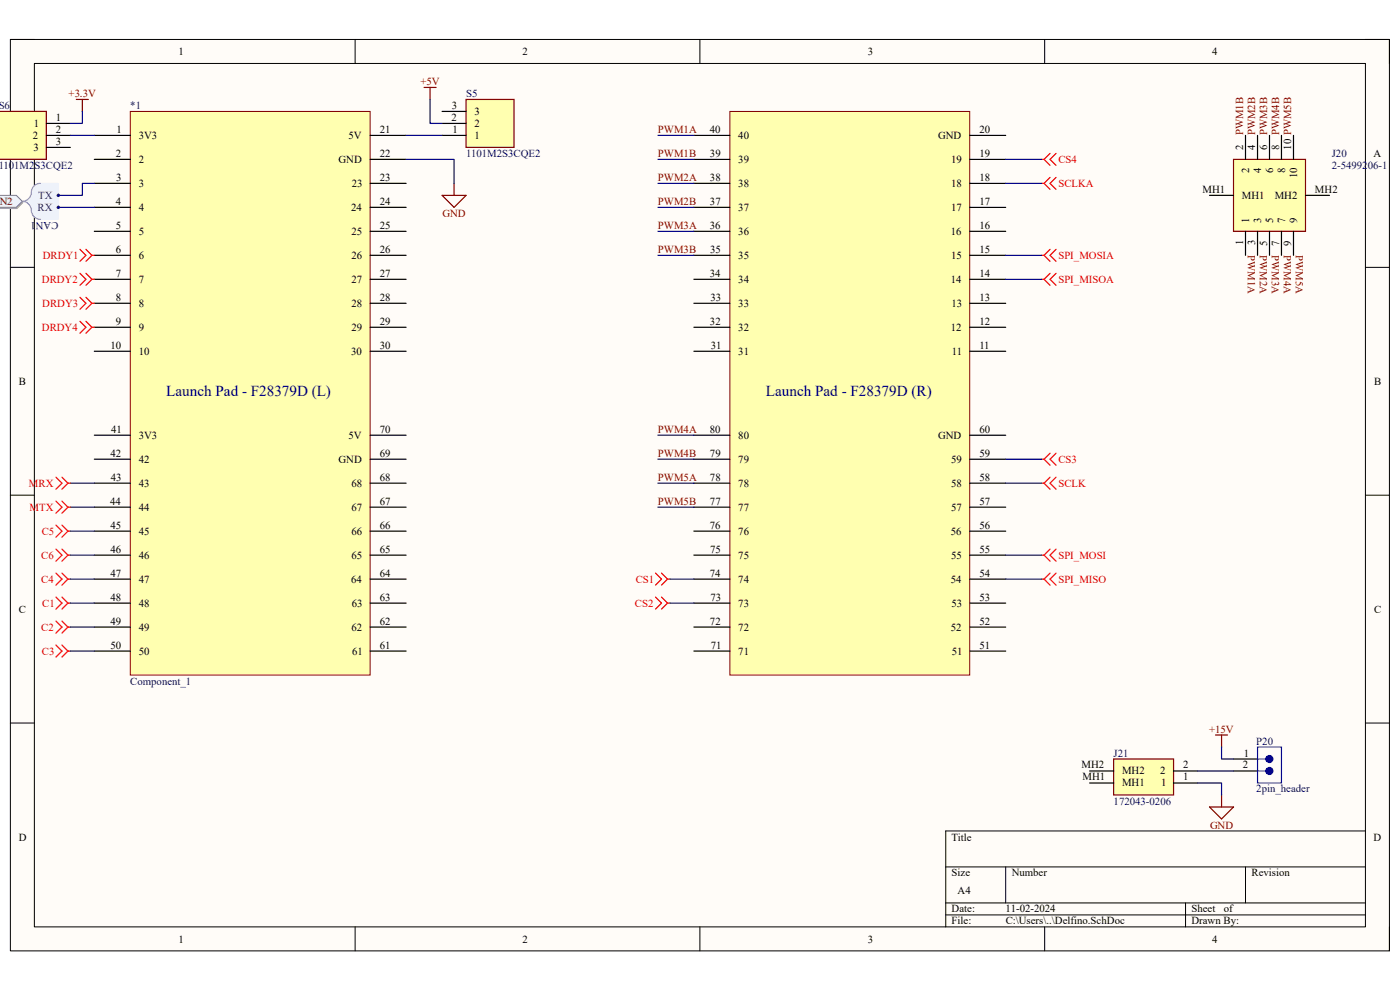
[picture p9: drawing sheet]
<svg xmlns="http://www.w3.org/2000/svg" width="297mm" height="210mm" viewBox="0 0 297 210" stroke-linecap="round" stroke-linejoin="round" font-family="sans-serif">
<path d="M2.2 8.4h292.6v193.3h-292.6z" fill-rule="evenodd" fill="#fffcf8"/>
<path d="M2.2 8.4h292.6v193.3h-292.6z" fill="none" stroke="#000" stroke-width=".21"/>
<path d="M7.3 13.5h282.4v183.1h-282.4z" fill-rule="evenodd" fill="#fffcf8"/>
<g fill="none" stroke="#000" stroke-width=".21">
<path d="M2.2 8.4h5.1M7.3 13.5h282.4v183.1h-282.4zM75.3 8.4v5.1M148.5 8.4v5.1M221.6 8.4v5.1M289.7 8.4h5.1v5.1M2.2 56.7h5.1M289.7 56.7h5.1M2.2 105h5.1M289.7 105.1h5.1M2.2 153.4h5.1M289.7 153.4h5.1"/>
<path d="M289.7 176.3h-89.1v20.3M75.3 196.6v5.1M148.5 196.6v5.1M200.6 183.9h89.1M200.6 191.5h89.1M200.6 194.1h89.1M213.4 183.9v7.6M221.6 196.6v5.1M251.5 191.5v5.1M264.2 183.9v7.6M294.8 196.6v5.1"/>
</g>
<path d="M27.6 23.6h50.9v119.6h-50.9z" fill-rule="evenodd" fill="#ffffb0"/>
<path d="M27.6 23.6h50.9v119.6h-50.9z" fill="none" stroke="#800000" stroke-width=".21"/>
<path d="M154.8 23.6h50.9v119.6h-50.9z" fill-rule="evenodd" fill="#ffffb0"/>
<path d="M154.8 23.6h50.9v119.6h-50.9z" fill="none" stroke="#800000" stroke-width=".21"/>
<g fill="none" stroke="#000" stroke-width=".25">
<path d="M20 28.7h7.6M20 33.8h7.6M20 38.9h7.6M78.5 28.7h7.7M78.5 33.8h7.7M78.5 38.9h7.7M147.2 28.7h7.6M147.2 38.9h7.6M147.2 33.8h7.6M205.7 28.7h7.7M205.7 38.9h7.7M205.7 33.8h7.7"/>
<path d="M20 44h7.6M20 49.1h7.6M20 54.2h7.6M20 59.3h7.6M78.5 44h7.7M78.5 49.1h7.7M78.5 54.2h7.7M78.5 59.3h7.7M147.2 44h7.6M147.2 49.1h7.6M147.2 54.2h7.6M147.2 59.3h7.6"/>
<path d="M205.7 49.1h7.7M205.7 54.2h7.7M205.7 59.3h7.7M205.7 44h7.7M20 64.3h7.6M20 69.4h7.6M20 74.5h7.6M78.5 64.3h7.7M78.5 69.4h7.7M78.5 74.5h7.7M147.2 64.3h7.6M147.2 69.4h7.6"/>
<path d="M147.2 74.5h7.6M205.7 64.3h7.7M205.7 69.4h7.7M205.7 74.5h7.7M20 92.3h7.6M20 97.4h7.6M78.5 92.3h7.7M78.5 97.4h7.7M147.2 92.3h7.6M147.2 97.4h7.6M205.7 92.3h7.7M205.7 97.4h7.7"/>
<path d="M20 102.5h7.6M20 107.6h7.6M20 112.7h7.6M20 117.8h7.6M78.5 102.5h7.7M78.5 107.6h7.7M78.5 112.7h7.7M78.5 117.8h7.7M147.2 102.5h7.6M147.2 107.6h7.6M147.2 112.7h7.6M147.2 117.8h7.6"/>
<path d="M205.7 102.5h7.7M205.7 107.6h7.7M205.7 117.8h7.7M205.7 112.7h7.7M20 122.9h7.6M20 127.9h7.6M20 133h7.6M20 138.1h7.6M78.5 122.9h7.7M78.5 127.9h7.7M78.5 133h7.7M78.5 138.1h7.7"/>
<path d="M147.2 122.9h7.6M147.2 127.9h7.6M147.2 133h7.6M147.2 138.1h7.6M205.7 122.9h7.7M205.7 127.9h7.7M205.7 133h7.7M205.7 138.1h7.7"/>
</g>
<path d="M261.7 33.8h15.3v15.3h-15.3z" fill-rule="evenodd" fill="#ffffb0"/>
<path d="M261.7 33.8h15.3v15.3h-15.3zM256.6 171.2h5.1l-2.5 2.5zM259.2 168.6v2.6" fill="none" stroke="#800000" stroke-width=".25"/>
<path d="M264.2 28.7v5.1M266.8 28.7v5.1M269.3 28.7v5.1M271.9 28.7v5.1M274.4 28.7v5.1M256.6 41.4h5.1M264.2 49.1v5.1M266.8 49.1v5.1M269.3 49.1v5.1M271.9 49.1v5.1M274.4 49.1v5.1M277 41.4h5" fill="none" stroke="#000" stroke-width=".25"/>
<path d="M236.3 161h12.7v7.6h-12.7z" fill-rule="evenodd" fill="#ffffb0"/>
<path d="M236.3 161h12.7v7.6h-12.7z" fill="none" stroke="#800000" stroke-width=".25"/>
<path d="M231.2 166.1h5.1M231.2 163.6h5.1M249 166.1h5.1M249 163.6h5.1M261.7 163.6h5.1M261.7 161h5.1" fill="none" stroke="#000" stroke-width=".25"/>
<path d="M266.8 158.5h5.1v7.6h-5.1z" fill="none" stroke="#00f" stroke-width=".25"/>
<circle cx="269.3" cy="161" r=".74" fill="#00f"/>
<circle cx="269.3" cy="161" r=".74" fill="none" stroke="#00f" stroke-width=".25"/>
<circle cx="269.3" cy="163.6" r=".74" fill="#00f"/>
<g fill="none" stroke="#00f" stroke-width=".25">
<path d="M266.8 163.6h1.8M266.8 161h1.8"/>
<circle cx="269.3" cy="163.6" r=".74"/>
</g>
<path d="M257.9 155.9h2.5M259.2 155.9v2.6" fill="none" stroke="#800000" stroke-width=".25"/>
<g fill="none" stroke="#f00" stroke-width=".25">
<path d="M221 38.9h.5M221 33.8h.5M221.5 38.9l1.3 1.3M221.5 33.8l1.3 1.3M222.8 37.6l-1.3 1.3M222.8 32.5l-1.3 1.3M224 37.6l-1.2 1.3 1.2 1.3M224 32.5l-1.2 1.3 1.2 1.3M221 54.2h.5M221 59.3h.5M221.5 54.2l1.3 1.2M221.5 59.3l1.3 1.2"/>
<path d="M222.8 52.9l-1.3 1.3M222.8 58l-1.3 1.3M224 52.9l-1.2 1.3 1.2 1.2M224 58l-1.2 1.3 1.2 1.2M221 97.4h.5M221.5 97.4l1.3 1.3M222.8 96.1l-1.3 1.3M224 96.1l-1.2 1.3 1.2 1.3M11.9 111.4l1.2 1.3-1.2 1.3M11.9 116.5l1.2 1.3-1.2 1.2M13.1 111.4l1.3 1.3M13.1 116.5l1.3 1.3"/>
<path d="M14.4 112.7l-1.3 1.3M14.4 112.7h.5M14.4 117.8l-1.3 1.2M14.4 117.8h.5M221 117.8h.5M221 102.5h.5M221.5 117.8l1.3 1.2M221.5 102.5l1.3 1.3M222.8 116.5l-1.3 1.3M222.8 101.2l-1.3 1.3M224 116.5l-1.2 1.3 1.2 1.2M224 101.2l-1.2 1.3 1.2 1.3"/>
<path d="M11.9 121.6l1.2 1.3-1.2 1.2M13.1 121.6l1.3 1.3M14.4 122.9h.5M14.4 122.9l-1.3 1.2M139.1 126.7l1.2 1.2-1.2 1.3M139.1 121.6l1.2 1.3-1.2 1.2M140.3 126.7l1.3 1.2M140.3 121.6l1.3 1.3M141.6 122.9h.5M141.6 127.9l-1.3 1.3M141.6 127.9h.5M141.6 122.9l-1.3 1.2"/>
<path d="M221 122.9h.5M221.5 122.9l1.3 1.2M222.8 121.6l-1.3 1.3M224 121.6l-1.2 1.3 1.2 1.2"/>
</g>
<path d="M-.1 23.6h9.9v10.2h-9.9z" fill-rule="evenodd" fill="#ffffb0"/>
<path d="M0 23.6h9.8v10.2h-9.9M16.2 21.1h2.5M17.5 21.1v2.5" fill="none" stroke="#800000" stroke-width=".25"/>
<path d="M9.8 26.2h5.1M9.8 28.7h5.1M9.8 31.3h5.1" fill="none" stroke="#000" stroke-width=".25"/>
<path d="M98.9 21.1h10.2v10.2h-10.2z" fill-rule="evenodd" fill="#ffffb0"/>
<path d="M90 18.5h2.5M91.2 18.5v2.6M96.3 38.9v2.5M98.9 21.1h10.2v10.2h-10.2zM93.8 41.4h5.1l-2.6 2.6z" fill="none" stroke="#800000" stroke-width=".25"/>
<path d="M93.8 28.7h5.1M93.8 26.2h5.1M93.8 23.6h5.1" fill="none" stroke="#000" stroke-width=".25"/>
<g fill="none" stroke="#f00" stroke-width=".25">
<path d="M17 52.9l1.2 1.3-1.2 1.2M17 58l1.2 1.3-1.2 1.2M18.2 52.9l1.3 1.3M18.2 58l1.3 1.3M19.5 54.2l-1.3 1.2M19.5 54.2h.5M19.5 59.3l-1.3 1.2M19.5 59.3h.5M17 63.1l1.2 1.2-1.2 1.3M17 68.2l1.2 1.2-1.2 1.3M18.2 63.1l1.3 1.2M18.2 68.2l1.3 1.2"/>
<path d="M19.5 64.3l-1.3 1.3M19.5 64.3h.5M19.5 69.4l-1.3 1.3M19.5 69.4h.5M11.9 126.7l1.2 1.2-1.2 1.3M11.9 131.8l1.2 1.2-1.2 1.3M11.9 136.8l1.2 1.3-1.2 1.3M13.1 126.7l1.3 1.2M13.1 131.8l1.3 1.2M13.1 136.8l1.3 1.3M14.4 127.9l-1.3 1.3M14.4 127.9h.5"/>
<path d="M14.4 133l-1.3 1.3M14.4 133h.5M14.4 138.1l-1.3 1.3M14.4 138.1h.5"/>
</g>
<path d="M7.6 39.1l1-.2h3.8v7.6h-3.8a1.97 1.97 0 0 1-1.9-2.4l-.5-.8-1-.6 1-.6 .5-.8 .2-1.4z" fill-rule="evenodd" fill="#edf2fb"/>
<path d="M7.6 39.1l1-.2h3.8v7.6h-3.8a1.97 1.97 0 0 1-1.9-2.4l-.5-.8-1-.6 1-.6 .5-.8 .2-1.4z" fill="none" stroke="#edf2fb" stroke-width=".21"/>
<path d="M8.6 38.9a2.07 2.07 0 0 0-2 2.4 1.91 1.91 0 0 1-1.9 1.4 2.07 2.07 0 0 1 2 2.4 1.91 1.91 0 0 0 1.9 1.4" fill="none" stroke="#8f9ec9" stroke-width=".25"/>
<circle cx="12.4" cy="44" r=".25" fill="#003a70"/>
<circle cx="12.4" cy="44" r=".25" fill="none" stroke="#003a70" stroke-width=".21"/>
<circle cx="12.4" cy="41.4" r=".25" fill="#003a70"/>
<circle cx="12.4" cy="41.4" r=".25" fill="none" stroke="#003a70" stroke-width=".21"/>
<path d="M-.1 41.7h3.7l1.3 1.3-1.3 1.2h-3.7z" fill-rule="evenodd" fill="#bac0ca"/>
<path d="M0 41.7h3.6l1.3 1.3-1.3 1.2h-3.6" fill="none" stroke="#a6acb6" stroke-width=".21"/>
<path d="M-.1 41.4h3.6l1.2 1.3-1.2 1.3h-3.6z" fill-rule="evenodd" fill="#d5e4ff"/>
<path d="M0 41.4h3.5l1.2 1.3-1.2 1.3h-3.5" fill="none" stroke="#71809b" stroke-width=".21"/>
<g fill="none" stroke="#000080" stroke-width=".25">
<path d="M14.9 28.7h5.1M17.5 23.6v2.6h-2.6M20 38.9h-2.5v2.5h-5.1M86.2 33.8h10.1v5.1M86.2 28.7h7.6M91.2 21.1v5.1h2.6M139.6 28.7h7.6M139.6 33.8h7.6M139.6 38.9h7.6M213.4 33.8h7.6M213.4 38.9h7.6M12.4 44h7.6"/>
<path d="M139.6 49.1h7.6M139.6 44h7.6M139.6 54.2h7.6M213.4 54.2h7.6M213.4 59.3h7.6M139.6 92.3h7.6M139.6 97.4h7.6M213.4 97.4h7.6M14.9 102.5h5.1M14.9 107.6h5.1M14.9 112.7h5.1M14.9 117.8h5.1"/>
<path d="M139.6 102.5h7.6M139.6 107.6h7.6M213.4 102.5h7.6M213.4 117.8h7.6M14.9 122.9h5.1M14.9 127.9h5.1M14.9 133h5.1M14.9 138.1h5.1M142.1 122.9h5.1M142.1 127.9h5.1M213.4 122.9h7.6M259.2 158.5v2.5h2.5"/>
<path d="M254.1 166.1h5.1v2.5M254.1 163.6h7.6"/>
</g>
<path d="M11.9 101.2l1.2 1.3-1.2 1.3M11.9 106.3l1.2 1.3-1.2 1.3M13.1 101.2l1.3 1.3M13.1 106.3l1.3 1.3M14.4 102.5l-1.3 1.3M14.4 102.5h.5M14.4 107.6l-1.3 1.3M14.4 107.6h.5" fill="none" stroke="#f00" stroke-width=".25"/>
<g font-size="3.2" fill="#000080">
<text x="35.3" y="84">Launch Pad - F28379D (L)</text>
<text x="162.5" y="84">Launch Pad - F28379D (R)</text>
</g>
<g font-size="2.3">
<text x="37.9" y="11.7">1</text>
<text x="110.9" y="11.7">2</text>
<text x="184.1" y="11.7">3</text>
<text x="257.1" y="11.7">4</text>
<text x="95.9" y="23.1">3</text>
<text x="7" y="29.5">2</text>
<text x="7.2" y="26.9">1</text>
<text x="11.9" y="25.7">1</text>
<text x="11.9" y="28.2">2</text>
<text x="24.7" y="28.2">1</text>
<text x="29.4" y="29.5">3V3</text>
<text x="74" y="29.5">5V</text>
<text x="80.6" y="28.2">21</text>
<text x="95.8" y="25.7">2</text>
<text x="96" y="28.2">1</text>
<text x="100.7" y="29.5">1</text>
<text x="100.7" y="26.9">2</text>
<text x="100.7" y="24.4">3</text>
<text x="150.6" y="28.2">40</text>
<text x="156.6" y="29.5">40</text>
<text x="199.1" y="29.5">GND</text>
<text x="207.8" y="28.2">20</text>
<text x="7.1" y="32">3</text>
<text x="11.9" y="30.7">3</text>
<text x="24.6" y="33.3">2</text>
<text x="29.4" y="34.6">2</text>
<text x="71.8" y="34.6">GND</text>
<text x="80.6" y="33.3">22</text>
<text x="150.6" y="33.3">39</text>
<text x="156.6" y="34.6">39</text>
<text x="201.8" y="34.6">19</text>
<text x="207.8" y="33.3">19</text>
<text x="263.7" y="31.8" transform="rotate(-90 263.7 31.8)">2</text>
<text x="266.3" y="31.8" transform="rotate(-90 266.3 31.8)">4</text>
<text x="268.8" y="31.8" transform="rotate(-90 268.8 31.8)">6</text>
<text x="271.4" y="31.8" transform="rotate(-90 271.4 31.8)">8</text>
<text x="273.9" y="31.8" transform="rotate(-90 273.9 31.8)">10 PWM5B</text>
<text x="291.4" y="33.3">A</text>
<text x="24.6" y="38.4">3</text>
<text x="29.4" y="39.7">3</text>
<text x="74.6" y="39.7">23</text>
<text x="80.6" y="38.4">23</text>
<text x="150.6" y="38.4">38</text>
<text x="156.6" y="39.7">38</text>
<text x="201.8" y="39.7">18</text>
<text x="207.8" y="38.4">18</text>
<text x="255.1" y="40.9">MH1</text>
<text x="265" y="36.7" transform="rotate(-90 265 36.7)">2</text>
<text x="267.5" y="36.7" transform="rotate(-90 267.5 36.7)">4</text>
<text x="270.1" y="36.7" transform="rotate(-90 270.1 36.7)">6</text>
<text x="272.6" y="36.6" transform="rotate(-90 272.6 36.6)">8</text>
<text x="275.2" y="37.8" transform="rotate(-90 275.2 37.8)">10</text>
<text x="279" y="40.9">MH2</text>
<text x="24.6" y="43.5">4</text>
<text x="29.4" y="44.7">4</text>
<text x="74.5" y="44.7">24</text>
<text x="80.6" y="43.5">24</text>
<text x="150.6" y="43.5">37</text>
<text x="156.6" y="44.7">37</text>
<text x="201.8" y="44.7">17</text>
<text x="207.8" y="43.5">17</text>
<text x="263.5" y="42.2">MH1</text>
<text x="265" y="47.3" transform="rotate(-90 265 47.3)">1</text>
<text x="267.5" y="47.3" transform="rotate(-90 267.5 47.3)">3</text>
<text x="270.1" y="47.3" transform="rotate(-90 270.1 47.3)">5</text>
<text x="270.4" y="42.2">MH2</text>
<text x="272.6" y="47.3" transform="rotate(-90 272.6 47.3)">7</text>
<text x="275.2" y="47.3" transform="rotate(-90 275.2 47.3)">9</text>
<text x="24.6" y="53.6">6</text>
<text x="24.6" y="48.6">5</text>
<text x="29.4" y="49.8">5</text>
<text x="74.6" y="49.8">25</text>
<text x="80.6" y="48.6">25</text>
<text x="80.6" y="53.6">26</text>
<text x="150.6" y="48.6">36</text>
<text x="150.7" y="53.6">35</text>
<text x="156.6" y="49.8">36</text>
<text x="201.7" y="49.8">16</text>
<text x="207.8" y="53.6">15</text>
<text x="207.8" y="48.6">16</text>
<text x="263.7" y="52" transform="rotate(-90 263.7 52)">1</text>
<text x="266.3" y="52.1" transform="rotate(-90 266.3 52.1)">3</text>
<text x="268.8" y="52.1" transform="rotate(-90 268.8 52.1)">5</text>
<text x="271.4" y="52.2" transform="rotate(-90 271.4 52.2)">7</text>
<text x="273.9" y="52.2" transform="rotate(-90 273.9 52.2)">9</text>
<text x="24.6" y="58.7">7</text>
<text x="29.4" y="54.9">6</text>
<text x="29.4" y="60">7</text>
<text x="74.5" y="54.9">26</text>
<text x="74.5" y="60">27</text>
<text x="80.6" y="58.7">27</text>
<text x="150.6" y="58.7">34</text>
<text x="156.6" y="60">34</text>
<text x="156.6" y="54.9">35</text>
<text x="201.7" y="60">14</text>
<text x="201.8" y="54.9">15</text>
<text x="207.8" y="58.7">14</text>
<text x="24.6" y="63.8">8</text>
<text x="29.4" y="65.1">8</text>
<text x="74.6" y="65.1">28</text>
<text x="80.6" y="63.8">28</text>
<text x="150.7" y="63.8">33</text>
<text x="156.6" y="65.1">33</text>
<text x="201.8" y="65.1">13</text>
<text x="207.8" y="63.8">13</text>
<text x="24.6" y="68.9">9</text>
<text x="29.4" y="70.2">9</text>
<text x="74.5" y="70.2">29</text>
<text x="80.6" y="68.9">29</text>
<text x="150.6" y="68.9">32</text>
<text x="156.6" y="70.2">32</text>
<text x="201.7" y="70.2">12</text>
<text x="207.8" y="68.9">12</text>
<text x="23.4" y="74">10</text>
<text x="29.4" y="75.3">10</text>
<text x="74.5" y="75.3">30</text>
<text x="80.6" y="74">30</text>
<text x="150.8" y="74">31</text>
<text x="156.6" y="75.3">31</text>
<text x="201.9" y="75.3">11</text>
<text x="207.8" y="74">11</text>
<text x="4" y="81.6">B</text>
<text x="291.5" y="81.6">B</text>
<text x="23.6" y="91.8">41</text>
<text x="29.4" y="93.1">3V3</text>
<text x="74" y="93.1">5V</text>
<text x="80.6" y="91.8">70</text>
<text x="150.6" y="91.8">80</text>
<text x="156.6" y="93.1">80</text>
<text x="199.1" y="93.1">GND</text>
<text x="207.8" y="91.8">60</text>
<text x="23.4" y="96.9">42</text>
<text x="23.5" y="102">43</text>
<text x="29.4" y="98.2">42</text>
<text x="71.8" y="98.2">GND</text>
<text x="80.6" y="102">68</text>
<text x="80.6" y="96.9">69</text>
<text x="150.6" y="102">78</text>
<text x="150.6" y="96.9">79</text>
<text x="156.6" y="98.2">79</text>
<text x="201.8" y="98.2">59</text>
<text x="207.8" y="102">58</text>
<text x="207.8" y="96.9">59</text>
<text x="23.4" y="107.1">44</text>
<text x="29.4" y="103.3">43</text>
<text x="74.6" y="103.3">68</text>
<text x="80.6" y="107.1">67</text>
<text x="150.6" y="107.1">77</text>
<text x="156.6" y="103.3">78</text>
<text x="201.8" y="103.3">58</text>
<text x="207.8" y="107.1">57</text>
<text x="23.5" y="112.1">45</text>
<text x="29.4" y="108.3">44</text>
<text x="29.4" y="113.4">45</text>
<text x="74.5" y="113.4">66</text>
<text x="74.5" y="108.3">67</text>
<text x="80.6" y="112.1">66</text>
<text x="150.6" y="112.1">76</text>
<text x="156.6" y="113.4">76</text>
<text x="156.6" y="108.3">77</text>
<text x="201.7" y="113.4">56</text>
<text x="201.8" y="108.3">57</text>
<text x="207.8" y="112.1">56</text>
<text x="23.4" y="117.3">46</text>
<text x="29.4" y="118.5">46</text>
<text x="74.6" y="118.5">65</text>
<text x="80.6" y="117.3">65</text>
<text x="150.7" y="117.3">75</text>
<text x="156.6" y="118.5">75</text>
<text x="201.8" y="118.5">55</text>
<text x="207.8" y="117.3">55</text>
<text x="23.4" y="122.3">47</text>
<text x="29.4" y="123.6">47</text>
<text x="74.5" y="123.6">64</text>
<text x="80.6" y="122.3">64</text>
<text x="150.6" y="122.3">74</text>
<text x="156.6" y="123.6">74</text>
<text x="201.7" y="123.6">54</text>
<text x="207.8" y="122.3">54</text>
<text x="4" y="130">C</text>
<text x="23.5" y="127.4">48</text>
<text x="29.4" y="128.7">48</text>
<text x="74.6" y="128.7">63</text>
<text x="80.6" y="127.4">63</text>
<text x="150.7" y="127.4">73</text>
<text x="156.6" y="128.7">73</text>
<text x="201.8" y="128.7">53</text>
<text x="207.8" y="127.4">53</text>
<text x="291.5" y="130">C</text>
<text x="23.4" y="132.5">49</text>
<text x="23.4" y="137.6">50</text>
<text x="29.4" y="133.8">49</text>
<text x="74.5" y="133.8">62</text>
<text x="80.6" y="137.6">61</text>
<text x="80.6" y="132.5">62</text>
<text x="150.6" y="132.5">72</text>
<text x="150.8" y="137.6">71</text>
<text x="156.6" y="133.8">72</text>
<text x="201.7" y="133.8">52</text>
<text x="207.8" y="137.6">51</text>
<text x="207.8" y="132.5">52</text>
<text x="29.4" y="138.9">50</text>
<text x="74.7" y="138.9">61</text>
<text x="156.6" y="138.9">71</text>
<text x="201.9" y="138.9">51</text>
<text x="263.9" y="160.5">1</text>
<text x="229.4" y="163">MH2</text>
<text x="229.7" y="165.6">MH1</text>
<text x="238" y="166.8">MH1</text>
<text x="238" y="164.3">MH2</text>
<text x="246.1" y="164.3">2</text>
<text x="246.3" y="166.8">1</text>
<text x="251" y="165.6">1</text>
<text x="251" y="163">2</text>
<text x="263.7" y="163">2</text>
<text x="4" y="178.3">D</text>
<text x="201.9" y="178.3">Title</text>
<text x="291.4" y="178.3">D</text>
<text x="201.9" y="185.9">Size</text>
<text x="214.6" y="185.9">Number</text>
<text x="265.5" y="185.9">Revision</text>
<text x="203.2" y="189.7">A4</text>
<text x="201.9" y="193.5">Date:</text>
<text x="201.9" y="196.1">File:</text>
<text x="213.3" y="193.5">11-02-2024</text>
<text x="213.4" y="196.1">C:\Users\..\Delfino.SchDoc</text>
<text x="252.8" y="193.5">Sheet</text>
<text x="252.8" y="196.1">Drawn By:</text>
<text x="259.6" y="193.5">of</text>
<text x="37.9" y="199.9">1</text>
<text x="110.9" y="199.9">2</text>
<text x="184.1" y="199.9">3</text>
<text x="257.1" y="199.9">4</text>
</g>
<g font-size="2.3" fill="#000080">
<text x="-.3" y="23.1">S6</text>
<text x="27.6" y="23.1">*1</text>
<text x="98.9" y="20.6">S5</text>
<text x="-.3" y="35.9">1101M2S3CQE2</text>
<text x="98.9" y="33.3">1101M2S3CQE2</text>
<text x="282.5" y="33.3">J20</text>
<text x="282.5" y="35.9">2-5499206-1</text>
<text x="12.4" y="47" transform="rotate(-180 12.4 47)">CAN1</text>
<text x="27.6" y="145.2">Component_1</text>
<text x="236.3" y="160.5">J21</text>
<text x="266.5" y="157.9">P20</text>
<text x="236.3" y="170.7">172043-0206</text>
<text x="266.5" y="168.1">2pin_header</text>
</g>
<g font-size="2.3" fill="#800000">
<text x="14.6" y="20.6">+3.3V</text>
<text x="89.2" y="18">+5V</text>
<text x="139.6" y="28.2">PWM1A</text>
<text x="263.7" y="28.7" transform="rotate(-90 263.7 28.7)">PWM1B</text>
<text x="266.3" y="28.7" transform="rotate(-90 266.3 28.7)">PWM2B</text>
<text x="268.8" y="28.7" transform="rotate(-90 268.8 28.7)">PWM3B</text>
<text x="271.4" y="28.7" transform="rotate(-90 271.4 28.7)">PWM4B</text>
<text x="139.6" y="33.3">PWM1B</text>
<text x="139.6" y="38.4">PWM2A</text>
<text x="-.1" y="43.5">N2</text>
<text x="93.9" y="46">GND</text>
<text x="139.6" y="43.5">PWM2B</text>
<text x="139.6" y="48.6">PWM3A</text>
<text x="139.6" y="53.6">PWM3B</text>
<text x="264.7" y="54.1" transform="rotate(90 264.7 54.1)">PWM1A</text>
<text x="267.3" y="54.1" transform="rotate(90 267.3 54.1)">PWM2A</text>
<text x="269.8" y="54.1" transform="rotate(90 269.8 54.1)">PWM3A</text>
<text x="272.4" y="54.1" transform="rotate(90 272.4 54.1)">PWM4A</text>
<text x="274.9" y="54.1" transform="rotate(90 274.9 54.1)">PWM5A</text>
<text x="139.6" y="91.8">PWM4A</text>
<text x="139.6" y="102">PWM5A</text>
<text x="139.6" y="96.9">PWM4B</text>
<text x="139.6" y="107.1">PWM5B</text>
<text x="256.5" y="155.4">+15V</text>
<text x="256.7" y="175.8">GND</text>
</g>
<g font-size="2.3" fill="#f00">
<text x="224.5" y="34.6">CS4</text>
<text x="224.5" y="39.7">SCLKA</text>
<text x="8.9" y="60">DRDY2</text>
<text x="9.1" y="54.9">DRDY1</text>
<text x="224.5" y="54.9">SPI_MOSIA</text>
<text x="224.5" y="60">SPI_MISOA</text>
<text x="9" y="65.1">DRDY3</text>
<text x="8.9" y="70.2">DRDY4</text>
<text x="224.5" y="98.2">CS3</text>
<text x="6.1" y="103.3">MRX</text>
<text x="224.5" y="103.3">SCLK</text>
<text x="6.3" y="108.3">MTX</text>
<text x="8.8" y="113.4">C5</text>
<text x="8.8" y="118.5">C6</text>
<text x="224.5" y="118.5">SPI_MOSI</text>
<text x="8.8" y="123.6">C4</text>
<text x="134.9" y="123.6">CS1</text>
<text x="224.5" y="123.6">SPI_MISO</text>
<text x="9" y="128.7">C1</text>
<text x="134.7" y="128.7">CS2</text>
<text x="8.8" y="133.8">C2</text>
<text x="8.9" y="138.9">C3</text>
</g>
<g font-size="2.3" fill="#003a70">
<text x="8" y="44.7">RX</text>
<text x="8.1" y="42.2">TX</text>
</g>
</svg>
